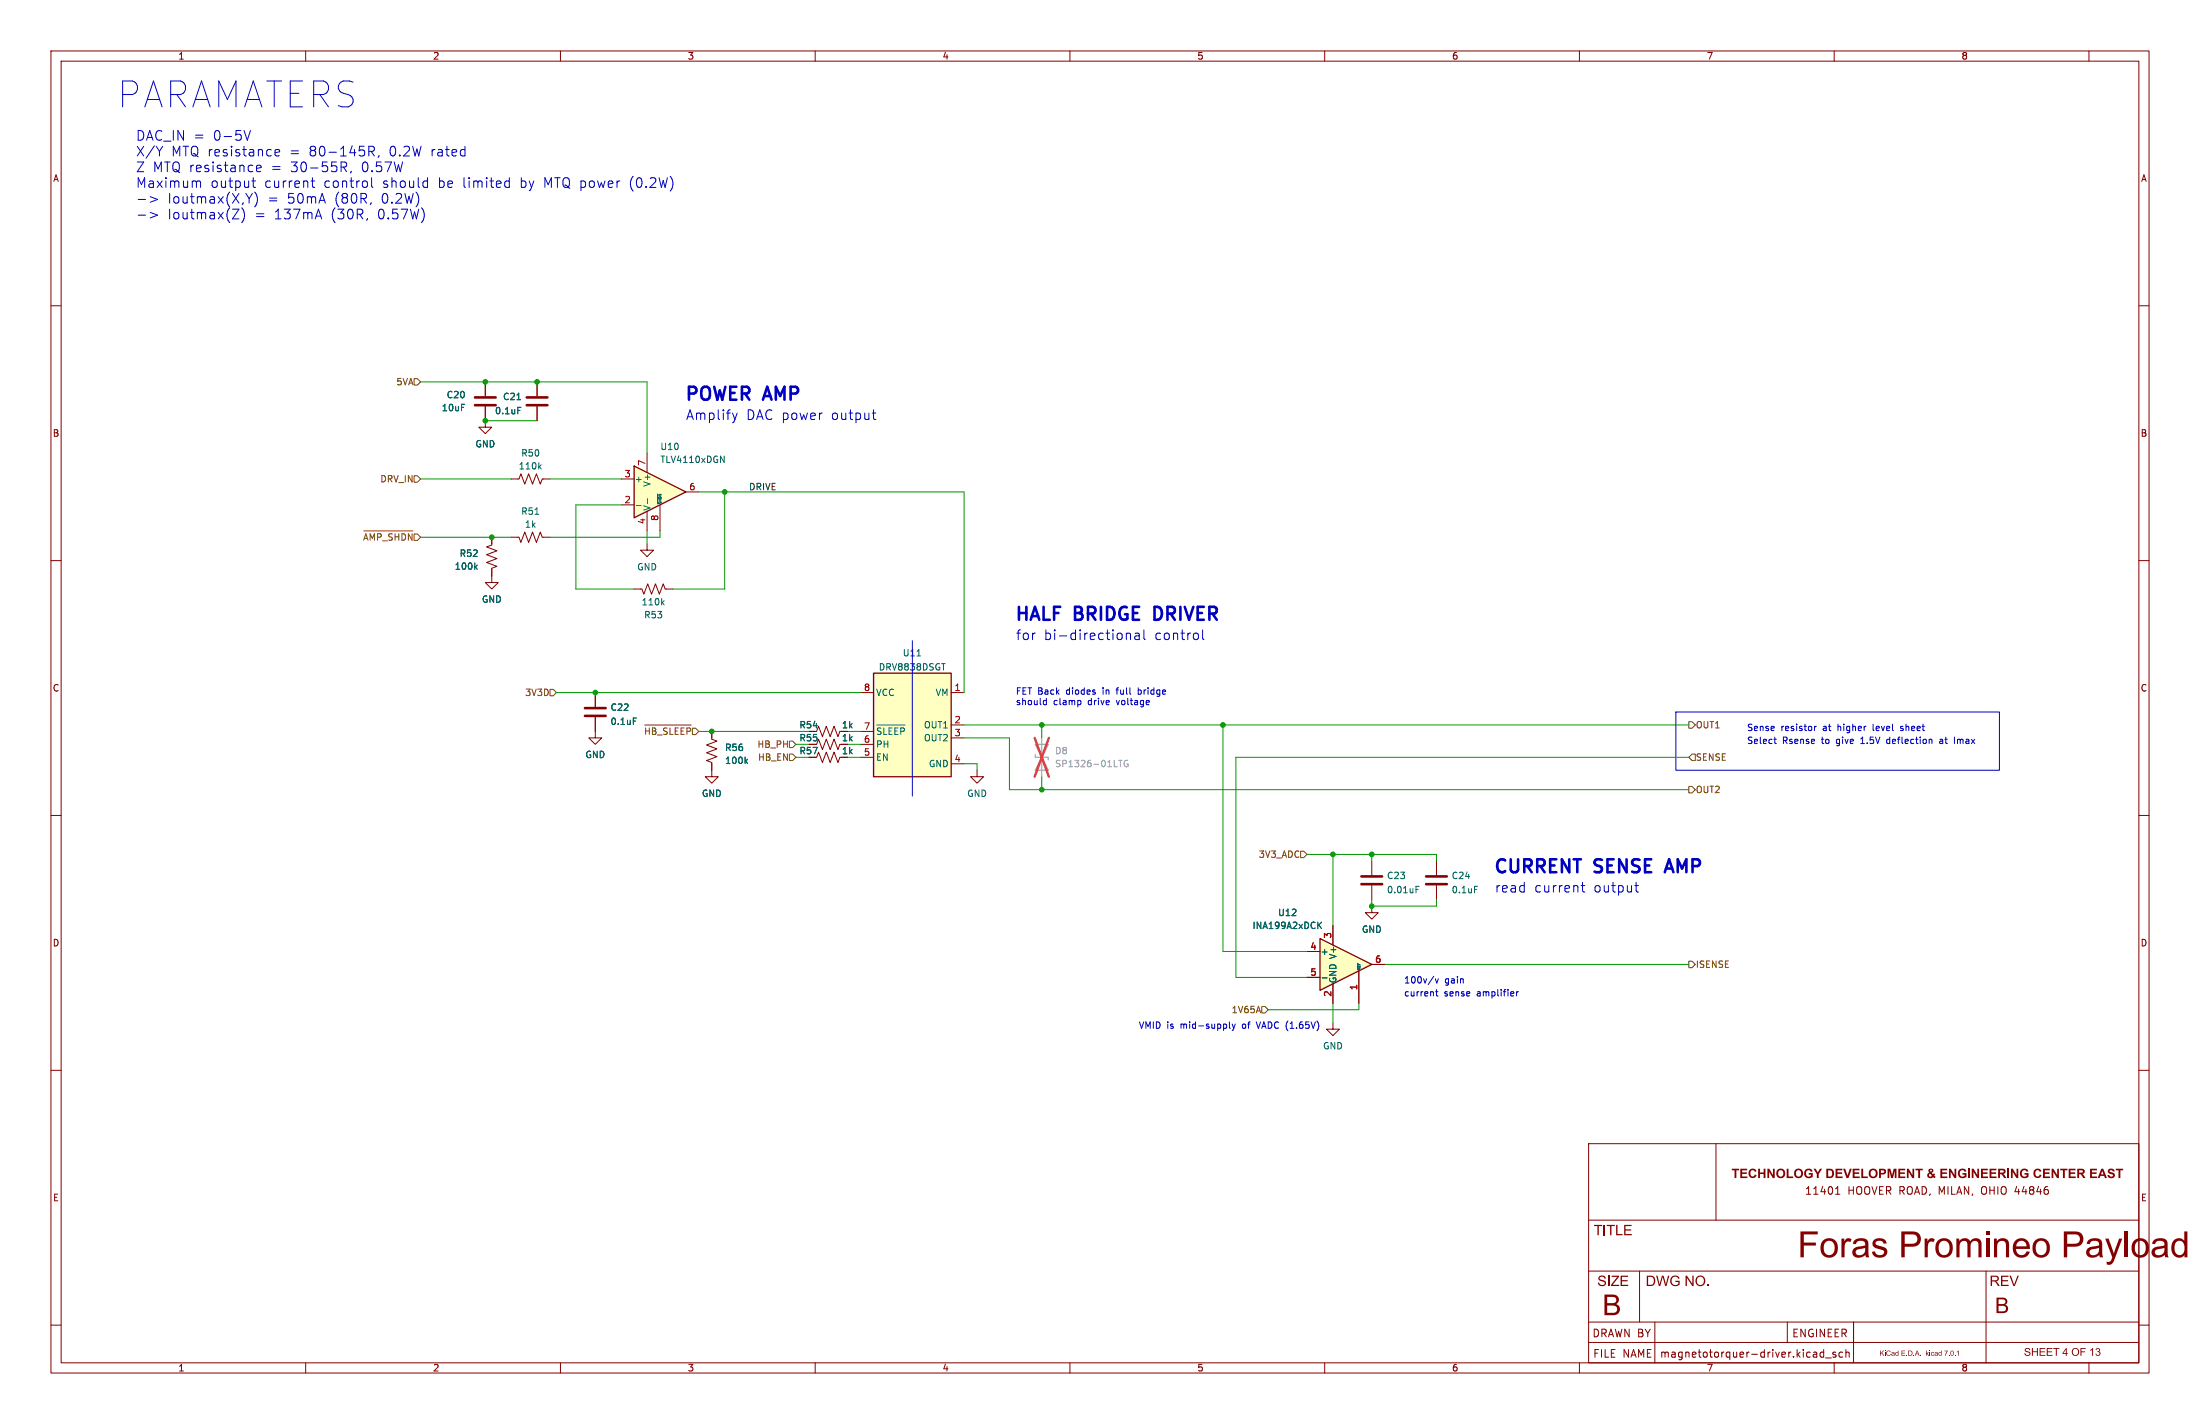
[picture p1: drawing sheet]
<svg xmlns="http://www.w3.org/2000/svg" width="432mm" height="279mm" viewBox="0 0 432 279" stroke-linecap="round" stroke-linejoin="round" font-family="sans-serif">
<g fill="none" stroke="#840000" stroke-width=".2">
<path d="M10 10h411.8v259.4h-411.8zM12 12h407.8v255.4h-407.8zM60 10v2M110 10v2M160 10v2M210 10v2M260 10v2M310 10v2M360 10v2M410 10v2M10 60h2M419.8 60h2"/>
<path d="M10 110h2M96.5 105.4v1.5l-1 .4 2 .8-2 .7 2 .8-2 .8 2 .7-1 .4v1.5M127 106.7v1.3h1.3l-1.3 1.2-1.3-1.2h1.3M419.8 110h2M10 160h2M139.7 143.5v1.5l1 .4-2 .8 2 .7-2 .8 2 .8-2 .7 1 .4v2.8h1.3l-1.3 1.3-1.3-1.3h1.3M160.3 143.5l.4-1 .7 2 .8-2 .7 2 .8-2 .8 2 .3-1M160.3 146.1l.4-1.1 .7 2.1 .8-2.1 .7 2.1 .8-2.1 .8 2.1 .3-1M419.8 160h2M269.2 177.8v1.3h1.3l-1.3 1.2-1.2-1.2h1.2M269.2 168.9v2.8M269.2 173.7v2.8"/>
<path d="M10 210h2M419.8 210h2M311.8 224.4h108v43h-108zM311.8 239.4h108M336.8 224.4v15M360.3 234.3h.8M360.3 233.3l.4-.5v1.5M402 233.5v.7M10 260h2M311.8 259.4h108M311.8 249.4h108M321.8 249.4v10"/>
<path d="M324.8 259.4v8M350.8 259.4v4M363.8 259.4v8M389.8 249.4v18M419.8 260h2M60 267.4v2M110 267.4v2M160 267.4v2M210 267.4v2M260 267.4v2M310 267.4v2M311.8 263.4h108"/>
<path d="M357.9 264.8v1.5M357.9 265.4l-.4-.1-.3 .3 .2 .6h.5M358.3 266.4h1.1M360 267.4v2M360.3 265.4l-.4-.1-.2 .2 .1 .2 .5 .2v.3h-.6M361.7 265.4l-.5-.1-.3 .3 .2 .6h.6M362.3 265.4l.2-.1 .4 .1v.9M362.3 264.8v1.5M410 267.4v2"/>
</g>
<path d="M267.2 173.5h4.1M267.2 172h4.1" fill="none" stroke="#840000" stroke-width=".51"/>
<path d="M93.3 111.2l.4 .5M93.7 110.9l-.5 .4M146.4 149.3l.3 .5M146.7 149l-.5 .4M277.9 174.5h.4M277.9 173.9h.6" fill="none" stroke="#006464" stroke-width=".2"/>
<path d="M259.1 184.2l10.1 5-10.1 5.1z" fill="#ffffc2"/>
<path d="M171.4 132.1h15.3v20.3h-15.3zM259.1 184.2l10.1 5-10.1 5.1z" fill="none" stroke="#840000" stroke-width=".25"/>
<g fill="none" stroke="#840000" stroke-width=".2">
<path d="M124.5 115.6h1.5l.4 1 .7-2 .8 2 .8-2 .7 2 .8-2 .4 1h1.5M168.9 135.9h2.5M186.7 135.9h2.5M116.8 143.5v1.3h1.3l-1.3 1.3-1.2-1.3h1.2M160.3 148.6l.4-1 .7 2 .8-2 .7 2 .8-2 .8 2 .3-1M168.9 148.6h2.5M168.9 146.1h2.5M168.9 143.5h2.5M186.7 142.2h2.5M186.7 144.8h2.5M186.7 149.9h2.5M191.8 151.1v1.3h1.2l-1.2 1.3-1.3-1.3h1.3"/>
<path d="M256.5 186.7h2.6M256.5 191.8h2.6M261.6 181.6v3.8M261.6 193v3.9M266.7 190.5v6.4M269.2 189.2h2.6M261.6 200.7v1.2h1.3l-1.3 1.3-1.3-1.3h1.3"/>
</g>
<path d="M130 118.2l.4 .5M130.4 117.9l-.5 .4M180 128.7h.7M172.1 142.3h5.5M172.9 142.9l-.5-.1-.2 .3M173.5 142.8v1.3M175.1 142.8h-.6v1.3M176.3 142.8h-.7v1.3M177.5 143.1l-.2-.3h-.5v1.3M258.8 181.5l.6 .7M259.4 180.9l-.7 .8M259.5 191.9h1" fill="none" stroke="#006464" stroke-width=".2"/>
<path d="M171.4 132.1h15.3v20.3h-15.3z" fill="#ffffc2" stroke="#ffffc2" stroke-width=".2"/>
<path d="M204.5 144.8v7.6" fill="none" stroke="#a1a1a1" stroke-width=".2"/>
<path d="M203.2 148.1v.5h2.5v.5M203.2 146.1h2.5l-2.5 5h2.5z" fill="none" stroke="#a1a1a1" stroke-width=".25"/>
<path d="M219.5 149.2h.8M219.9 149.2v1.2M221.4 149.2a.59 .59 0 0 0-.8 .6 .59 .59 0 0 0 .8 .6v-.5h-.2" fill="none" stroke="#989898" stroke-width=".2"/>
<path d="M203.1 144.8l2.8 7.6M205.9 144.8l-2.8 7.6" fill="none" stroke="#eb3a3d" stroke-width=".46"/>
<path d="M124.5 91.4l10.1 5.1-10.1 5.1z" fill="#ffffc2"/>
<path d="M124.5 91.4l10.1 5.1-10.1 5.1z" fill="none" stroke="#840000" stroke-width=".25"/>
<g fill="none" stroke="#840000" stroke-width=".2">
<path d="M95.2 79.8v4h1.3l-1.3 1.3-1.2-1.3h1.2M95.2 74.9v2.8M105.4 74.9v2.8M105.4 79.8v2.8M100.3 94h1.6l.3-1 .8 2 .8-2 .7 2 .8-2 .7 2 .4-1h1.5M121.9 99.1h2.6M121.9 94h2.6M127 88.9v3.8M129.5 99.1v5M134.6 96.5h2.6M96.5 111.8v2.5h-1.3l1.3 1.3 1.3-1.3h-1.3M96.5 105.4v1.3"/>
<path d="M100.3 105.4h1.6l.3 1 .8-2 .8 2 .7-2 .8 2 .7-2 .4 1h1.5M127 100.3v3.8M116.8 135.9v2.8M116.8 140.7v2.8M139.7 143.5v1.3M139.7 149.9v1.2M281.9 168.9v2.8M281.9 173.7v2.8M256.5 186.7h2.6M256.5 191.8h2.6M261.6 181.6v3.8M261.6 193v3.9"/>
<path d="M266.7 190.5v6.4M269.2 189.2h2.6"/>
</g>
<g fill="none" stroke="#006464" stroke-width=".2">
<path d="M101.6 79.9h.6M105.9 91.5l.3 .5M106.2 91.2l-.5 .5M124.9 99.2h1M127.1 97.8v1M129 96.9v2M129.3 98.3h.5M129.3 98h.5M129.3 97h.5l-.5 .3h.5M129.3 98.5l.1 .3M129.5 97.5l-.2 .3h.5M141.4 89.5l.7 1.3v-1.3"/>
<path d="M93.3 111.2l.4 .5M93.7 110.9l-.5 .4M124.3 140.9h.6M146.4 149.3l.3 .5M146.7 149l-.5 .4M289.4 173.9h.6M258.8 181.5l.6 .7M259.4 180.9l-.7 .8M259.5 191.9h1"/>
</g>
<path d="M93.2 79.5h4.1M93.2 78h4.1M103.4 79.5h4M103.4 78h4M114.8 138.9h4.1M114.8 140.5h4.1M279.9 173.5h4.1M279.9 172h4.1" fill="none" stroke="#840000" stroke-width=".51"/>
<g fill="none" stroke="#725600" stroke-width=".2">
<path d="M81.3 74.3h.6l.6 .6-.6 .7h-.6zM81.3 93.3h.6l.6 .7-.6 .6h-.6zM71.4 106l.4-1.3 .4 1.3M71.4 104.2h9.7M72.7 106v-1.3l.4 .9 .4-.9v1.3M74.8 105l-.2-.3h-.5v1.3M77 104.8l-.5-.1-.2 .3M77.5 104.7v1.3M78.3 104.7v1.3M79.5 105l-.1-.2-.5-.1v1.3M80.9 104.7v1.3l-.7-1.3v1.3M81.3 104.8h.6l.6 .6-.6 .6h-.6z"/>
<path d="M107.9 135.3h.7l.6 .6-.6 .6h-.7zM126.5 142.3h9.2M126.7 142.8v1.3M127.4 142.8v1.3M128.7 143.1l-.2-.3h-.5v1.3M131 142.9l-.5-.1-.3 .3M131.5 142.8v1.3M133.1 142.8h-.6v1.3M134.3 142.8h-.6v1.3M135.5 143.1l-.2-.3h-.5v1.3M135.9 142.9h.6l.7 .6-.7 .6h-.6zM154.9 148h.7l.6 .6-.6 .6h-.7z"/>
<path d="M154.9 145.4h.7l.6 .7-.6 .6h-.7zM331.5 141.6h.6l.6 .6-.6 .7h-.6zM331.5 154.3h.6l.6 .6-.6 .7h-.6zM332.1 148h.6v1.2h-.6l-.6-.6zM255.3 167h.6l.6 .6-.6 .7h-.6zM247.6 197.5h.7l.6 .6-.6 .7h-.7zM331.5 188.6h.6l.6 .6-.6 .7h-.6z"/>
</g>
<g fill="none" stroke="#0000c2" stroke-width=".2">
<path d="M27.1 39.1h1.5M29.5 38.6l1.4 .5-1.4 .6M31.9 28.7l-.6 1M38.8 35.5l.5 .1 .1 .2v1M47.9 25.6l.6 1.9 .7-1.9M49.4 35.5h.8M49.5 38l-.6 1M49.7 34.9v1.6l.1 .2 .4 .1M50 37.7a2.18 2.18 0 0 1 0 2.9M50.3 33.1l1-.2-.1-.4-.6-.1-.3 .3 .1 .9h.8M54 30l.9-.2-.1-.4-.6-.1-.2 .3 .1 .9h.7M61.1 35.5h.7"/>
<path d="M61.3 34.9v1.6l.1 .2 .4 .1M67.4 32.8l.6 .9M68 32.1a.52 .52 0 0 1-.3 .7h-.8M68.9 33.6l-.1 .4M72.4 29.7h.7a.52 .52 0 0 0 .4-.5 .52 .52 0 0 0-.4-.5h-.7v1.9M72.8 29.7l.7 .9M72.8 39.8l-.1 .3M72.9 34.9v1.6l.3 .3M74.4 30.5l-.2 .4M83.4 35.5l.5 .1M83.9 36.7l-.5 .1M83.9 34.9v1.9"/>
<path d="M91.1 29.3l.2 .1M91.3 28.7v1.9M91.3 30.5l-.2 .1M99.1 36.4l.3 .4 .6-.1M100 35.6l-.6-.1-.3 .4M100 34.9v1.9M131.9 35.1l.2 .8-.2 1.1M27.1 42.2h1.5M29.5 41.7l1.4 .5-1.4 .6M46.9 41l-1.3 1.9h1.3M47.8 41.3a2.23 2.23 0 0 1-.4 2.4M62.5 41l.6 1.9"/>
<path d="M72.1 42.9l-.2 .3M83.2 41.6v1.3M143.8 81l.4 1.3M144.2 82.3l-.1 .5M144.7 81l-.5 1.3M171.2 81h.7M171.5 80.4v1.6v.2l.4 .1M179.1 125.7v30.5M205 137.4l.4 .1M205.4 137v1.3M205.4 138.2l-.4 .1M212 137.5l.2 .2-.2 .5"/>
<path d="M221.1 124.2v1.3M221.1 124.4a.47 .47 0 0 1 .8 .1v1M222.8 124.3h.7l.1 1.2M223.6 124.7l-.6 .1a.37 .37 0 0 0-.3 .3 .37 .37 0 0 0 .3 .4l.6-.1M224.5 123.6v1.6l.3 .3M225.5 137.5l.1 .2-.6 .2M236 123.6v1.6l.3 .3M328.9 139.7h63.5v11.4h-63.5zM348.2 145h.4M348.3 145.7l.3 .2M356.1 142.5v.9M356.5 142.5l-.4 .2"/>
<path d="M378.7 145.1h.4l.1 .8M383.6 144.6v1.3M310.3 173.8h.8M310.6 173.1v1.7l.1 .1 .4 .1M320.9 173.8h.7M321.1 173.1v1.7l.1 .1 .4 .1M281.7 192l.3 .9 .3-.9M281.8 194.6h.4M281.9 194.2v1l.3 .2M297.7 194.6v.8M298 194.6l-.3 .2M241.3 200.5v1.1l.2 .2"/>
<path d="M241.8 200.9l.3 .9M242.1 201.8l-.3 .4M242.4 200.9l-.3 .9"/>
</g>
<path d="M327.6 168.6l-.8 2.5" fill="none" stroke="#0000c2" stroke-width=".51"/>
<g fill="none" stroke="#009600" stroke-width=".2">
<path d="M82.5 74.9h44.5v14M82.5 94h17.8M95.2 82.6h10.2M107.9 94h14M121.9 99.1h-8.9v16.5h11.5M137.2 96.5h52v39.4M142.2 96.5v19.1h-10.1M82.5 105.4h17.8M127 104.1v2.6M129.5 104.1v1.3h-21.6M109.2 135.9h59.7M137.2 143.5h21.5"/>
<path d="M156.2 148.6h2.5M156.2 146.1h2.5M166.4 148.6h2.5M166.4 143.5h2.5M166.4 146.1h2.5M189.2 142.2h142.3M189.2 149.9h2.6v1.2M189.2 144.8h8.9v10.1h133.4M204.5 142.2v2.6M204.5 152.4v2.5M240 142.2v44.5h16.5M331.5 148.6h-88.9v43.2h13.9"/>
<path d="M256.5 167.6h25.4v1.3M261.6 167.6v14M269.2 167.6v1.3M269.2 176.5v1.3h12.7v-1.3M261.6 196.9v3.8M266.7 196.9v1.2h-17.8M271.8 189.2h59.7"/>
</g>
<g fill="#009600" stroke="#009600" stroke-width=".2">
<circle cx="269.2" cy="177.8" r=".46"/>
<circle cx="204.5" cy="154.9" r=".46"/>
<circle cx="240" cy="142.2" r=".46"/>
<circle cx="261.6" cy="167.6" r=".46"/>
<circle cx="269.2" cy="167.6" r=".46"/>
<circle cx="204.5" cy="142.2" r=".46"/>
<circle cx="139.7" cy="143.5" r=".46"/>
<circle cx="116.8" cy="135.9" r=".46"/>
<circle cx="142.2" cy="96.5" r=".46"/>
<circle cx="96.5" cy="105.4" r=".46"/>
<circle cx="95.2" cy="82.6" r=".46"/>
<circle cx="95.2" cy="74.9" r=".46"/>
<circle cx="105.4" cy="74.9" r=".46"/>
</g>
<text font-size="7.1" fill="#0000c2" x="22.9" y="21.6">PARAMATERS</text>
<text font-size="7" fill="#840000" x="352.8" y="248.8">Foras Promineo Payload I</text>
<text font-size="5.6" fill="#840000" x="314.5" y="259.7">B</text>
<text font-size="4.2" fill="#840000" x="391.6" y="258.9">B</text>
<g font-size="3.5" fill="#0000c2">
<text x="134.6" y="78.7">POWER AMP</text>
<text x="199.4" y="121.9">HALF BRIDGE</text>
<text x="227.5" y="121.9">DRIVER</text>
<text x="293.4" y="171.4">CURRENT</text>
<text x="313.2" y="171.4">SENSE</text>
<text x="328" y="171.4">AMP</text>
</g>
<g font-size="2.8" fill="#840000">
<text x="312.8" y="243.2">TITLE</text>
<text x="313.5" y="253.2">SIZE</text>
<text x="323" y="253.2">DWG NO.</text>
<text x="390.5" y="253.2">REV</text>
</g>
<g font-size="2.7" fill="#0000c2">
<text x="26.7" y="27.7">DAC_IN =</text>
<text x="41.7" y="27.7">0-5V</text>
<text x="26.7" y="30.8">X/Y</text>
<text x="26.7" y="33.9">Z MTQ resistance</text>
<text x="33.6" y="30.8">MTQ resistance</text>
<text x="53.1" y="33.9">=</text>
<text x="56.7" y="30.8">=</text>
<text x="56.9" y="33.9">30-55R,</text>
<text x="60.5" y="30.8">80-145R,</text>
<text x="70.8" y="33.9">0.57W</text>
<text x="76.2" y="30.8">0.2W</text>
<text x="84.4" y="30.8">rated</text>
<text x="26.7" y="37">Maximum</text>
<text x="32.8" y="40.1">Ioutmax(X,Y)</text>
<text x="41.3" y="37">output</text>
<text x="51.8" y="37">current</text>
<text x="52.4" y="40.1">=</text>
<text x="56.2" y="40.1">50mA</text>
<text x="63.4" y="37">control</text>
<text x="65.5" y="40.1">(80R,</text>
<text x="74.7" y="40.1">0.2W)</text>
<text x="74.9" y="37">should</text>
<text x="85.8" y="37">be</text>
<text x="90.6" y="37">limited</text>
<text x="101.9" y="37">by MTQ power</text>
<text x="123.3" y="37">(0.2W)</text>
<text x="32.8" y="43.2">Ioutmax(Z)</text>
<text x="49.9" y="43.2">=</text>
<text x="53.7" y="43.2">137mA</text>
<text x="64.8" y="43.2">(30R,</text>
<text x="73.9" y="43.2">0.57W)</text>
<text x="134.6" y="82.5">Amplify</text>
<text x="146.4" y="82.5">DAC power</text>
<text x="163" y="82.5">output</text>
<text x="199.4" y="125.7">for</text>
<text x="204.8" y="125.7">bi-directional</text>
<text x="226.5" y="125.7">control</text>
<text x="293.4" y="175.3">read</text>
<text x="301.1" y="175.3">current</text>
<text x="312.7" y="175.3">output</text>
</g>
<text font-size="2.5" fill="#840000" x="339.8" y="231.9">TECHNOLOGY DEVELOPMENT &amp; ENGINEERING CENTER EAST</text>
<g font-size="2.1" fill="#840000">
<text x="354.2" y="234.6">11401</text>
<text x="362.6" y="234.6">HOOVER ROAD, MILAN,</text>
<text x="388.9" y="234.6">OHIO 44846</text>
<text x="312.5" y="262.5">DRAWN BY</text>
<text x="351.7" y="262.5">ENGINEER</text>
<text x="312.7" y="266.5">FILE NAME</text>
<text x="325.8" y="266.5">magnetotorquer-driver.kicad_sch</text>
<text x="397.2" y="266.6">SHEET 4 OF 13</text>
</g>
<g font-size="1.8" fill="#840000">
<text x="35" y="11.8">1</text>
<text x="85" y="11.8">2</text>
<text x="135" y="11.8">3</text>
<text x="185" y="11.8">4</text>
<text x="235" y="11.8">5</text>
<text x="285" y="11.8">6</text>
<text x="335" y="11.8">7</text>
<text x="385" y="11.8">8</text>
<text x="10.4" y="35.8">A</text>
<text x="420.2" y="35.8">A</text>
<text x="10.3" y="85.8">B</text>
<text x="420.1" y="85.8">B</text>
<text x="10.3" y="135.8">C</text>
<text x="420.1" y="135.8">C</text>
<text x="156.8" y="143.1">R54</text>
<text x="165.2" y="143.1">1k</text>
<text x="156.8" y="145.6">R55</text>
<text x="156.8" y="148.1">R57</text>
<text x="165.2" y="145.6">1k</text>
<text x="165.2" y="148.1">1k</text>
<text x="10.3" y="185.8">D</text>
<text x="420.1" y="185.8">D</text>
<text x="10.4" y="235.8">E</text>
<text x="420.2" y="235.8">E</text>
<text x="35" y="269.2">1</text>
<text x="85" y="269.2">2</text>
<text x="135" y="269.2">3</text>
<text x="185" y="269.2">4</text>
<text x="235" y="269.2">5</text>
<text x="285" y="269.2">6</text>
<text x="335" y="269.2">7</text>
<text x="385" y="269.2">8</text>
</g>
<g font-size="1.8" fill="#725600">
<text x="77.7" y="75.8">5VA</text>
<text x="74.5" y="94.8">DRV_IN</text>
<text x="71.1" y="106.8">~{AMP_SHDN}</text>
<text x="102.9" y="136.7">3V3D</text>
<text x="332.8" y="143.1">OUT1</text>
<text x="126.3" y="144.9">~{HB_SLEEP}</text>
<text x="148.5" y="146.9">HB_PH</text>
<text x="148.7" y="149.4">HB_EN</text>
<text x="332.8" y="149.4">SENSE</text>
<text x="332.8" y="155.8">OUT2</text>
<text x="246.9" y="168.5">3V3_ADC</text>
<text x="332.8" y="190.1">ISENSE</text>
<text x="241.6" y="198.9">1V65A</text>
</g>
<g font-size="1.8" fill="#006464">
<text x="86.6" y="80.8">10uF</text>
<text x="87.6" y="78.3">C20</text>
<text x="97.1" y="81.4">0.1uF</text>
<text x="98.7" y="78.7">C21</text>
<text x="93.3" y="87.9">GND</text>
<text x="102.2" y="89.7">R50</text>
<text x="129.5" y="88.5">U10</text>
<text x="101.7" y="92.3">110k</text>
<text x="124.6" y="94.8">+</text>
<text x="127.8" y="95.6" transform="rotate(-90 127.8 95.6)">V+</text>
<text x="129.5" y="91">TLV4110xDGN</text>
<text x="102.2" y="101.2">R51</text>
<text x="127.8" y="100.2" transform="rotate(-90 127.8 100.2)">V-</text>
<text x="103" y="103.7">1k</text>
<text x="89.2" y="112">100k</text>
<text x="90.2" y="109.4">R52</text>
<text x="125" y="112.1">GND</text>
<text x="94.5" y="118.4">GND</text>
<text x="125.9" y="118.9">110k</text>
<text x="126.4" y="121.5">R53</text>
<text x="172.4" y="131.7">DRV8838DSGT</text>
<text x="177.1" y="128.9">U11</text>
<text x="172" y="136.7">VCC</text>
<text x="183.5" y="136.7">VM</text>
<text x="119.8" y="139.6">C22</text>
<text x="119.8" y="142.4">0.1uF</text>
<text x="181.2" y="143.1">OUT1</text>
<text x="114.8" y="148.9">GND</text>
<text x="142.2" y="147.5">R56</text>
<text x="172" y="149.4">EN</text>
<text x="172" y="146.9">PH</text>
<text x="172" y="144.9">~{SLEEP}</text>
<text x="181.2" y="145.6">OUT2</text>
<text x="142.2" y="150.1">100k</text>
<text x="182.2" y="150.7">GND</text>
<text x="137.7" y="156.5">GND</text>
<text x="189.8" y="156.5">GND</text>
<text x="272.2" y="172.6">C23</text>
<text x="284.9" y="172.6">C24</text>
<text x="250.8" y="179.9">U12</text>
<text x="272.2" y="175.4">0.01uF</text>
<text x="284.9" y="175.4">0.1uF</text>
<text x="245.8" y="182.4">INA199A2xDCK</text>
<text x="267.2" y="183.2">GND</text>
<text x="259.2" y="187.5">+</text>
<text x="262.4" y="192.9" transform="rotate(-90 262.4 192.9)">GND V+</text>
<text x="259.6" y="206">GND</text>
</g>
<g font-size="1.8" fill="#a90000">
<text x="122.5" y="93.7">3</text>
<text x="126.7" y="91.5" transform="rotate(-90 126.7 91.5)">7</text>
<text x="122.5" y="98.8">2</text>
<text x="135.2" y="96.3">6</text>
<text x="126.7" y="102.9" transform="rotate(-90 126.7 102.9)">4</text>
<text x="129.3" y="102.3" transform="rotate(-90 129.3 102.3)">8</text>
<text x="169.5" y="135.6">8</text>
<text x="187.3" y="135.6">1</text>
<text x="169.5" y="143.3">7</text>
<text x="187.3" y="142">2</text>
<text x="169.5" y="148.3">5</text>
<text x="169.5" y="145.8">6</text>
<text x="187.3" y="144.5">3</text>
<text x="187.3" y="149.6">4</text>
<text x="261.4" y="184.2" transform="rotate(-90 261.4 184.2)">3</text>
<text x="257.1" y="186.4">4</text>
<text x="257.1" y="191.5">5</text>
<text x="269.8" y="189">6</text>
<text x="261.4" y="195.6" transform="rotate(-90 261.4 195.6)">2</text>
<text x="266.4" y="194.3" transform="rotate(-90 266.4 194.3)">1</text>
</g>
<text font-size="1.8" fill="#0f0f0f" x="146.9" y="96.3">DRIVE</text>
<g font-size="1.8" fill="#0000c2">
<text x="199.4" y="136.4">FET Back</text>
<text x="209.3" y="136.4">diodes</text>
<text x="216.6" y="136.4">in</text>
<text x="219.4" y="136.4">full</text>
<text x="223.7" y="136.4">bridge</text>
<text x="199.4" y="138.4">should</text>
<text x="206.8" y="138.4">clamp</text>
<text x="213.6" y="138.4">drive</text>
<text x="219.3" y="138.4">voltage</text>
<text x="342.9" y="143.5">Sense</text>
<text x="349.6" y="143.5">resistor</text>
<text x="357.9" y="143.5">at</text>
<text x="360.8" y="143.5">higher</text>
<text x="367.8" y="143.5">level</text>
<text x="373.4" y="143.5">sheet</text>
<text x="342.9" y="146">Select</text>
<text x="349.9" y="146">Rsense</text>
<text x="357.6" y="146">to</text>
<text x="360.6" y="146">give</text>
<text x="365.5" y="146">1.5V</text>
<text x="370.7" y="146">deflection</text>
<text x="381.2" y="146">at</text>
<text x="384.2" y="146">Imax</text>
<text x="275.6" y="195.6">current</text>
<text x="275.6" y="193">100v/v</text>
<text x="283.5" y="195.6">sense</text>
<text x="283.6" y="193">gain</text>
<text x="289.9" y="195.6">amplifier</text>
<text x="223.5" y="201.9">VMID is</text>
<text x="231.8" y="201.9">mid-supply</text>
<text x="244" y="201.9">of</text>
<text x="246.9" y="201.9">VADC (1.65V)</text>
</g>
<g font-size="1.8" fill="#989898">
<text x="207" y="148.1">D8</text>
<text x="207" y="150.7">SP1326-01LTG</text>
</g>
<text font-size="1.4" fill="#840000" x="368.9" y="266.4">KiCad E.D.A. kicad 7.0.1</text>
<g font-size=".7" fill="#006464">
<text x="130.2" y="98.9" transform="rotate(-90 130.2 98.9)">~{SHDN}</text>
<text x="267.1" y="190.4" transform="rotate(-90 267.1 190.4)">REF</text>
</g>
</svg>
